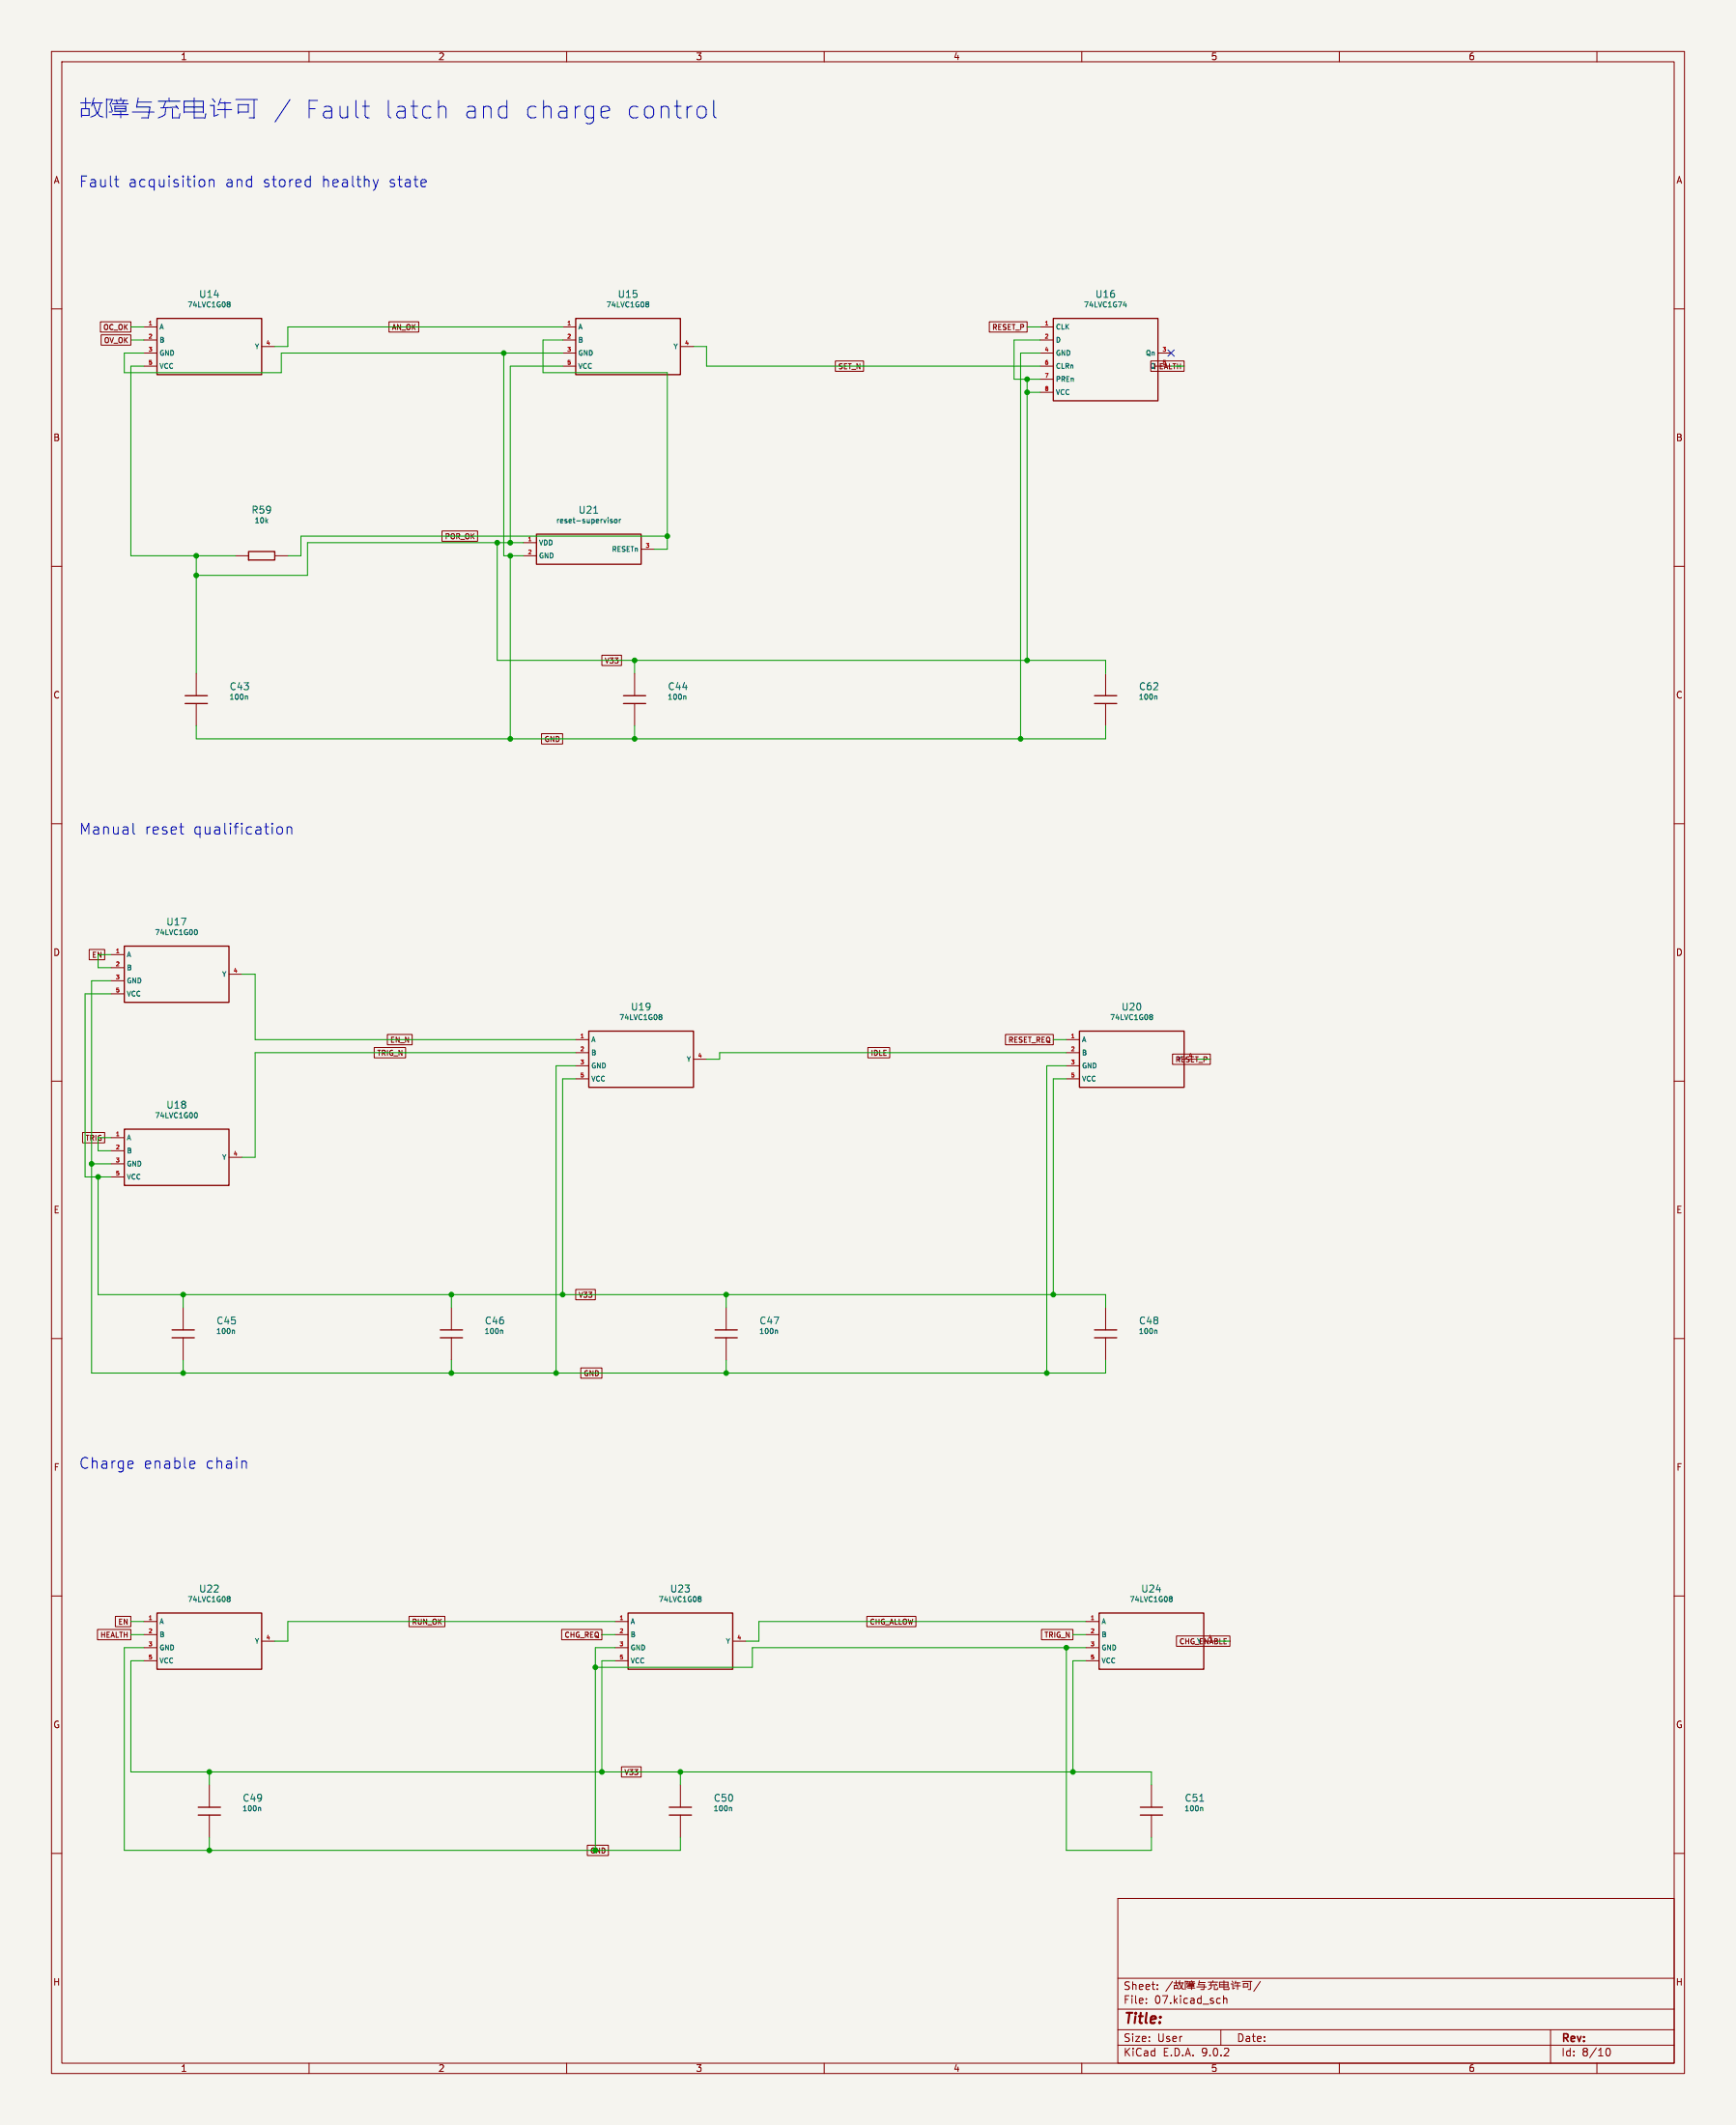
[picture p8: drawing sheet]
<svg xmlns="http://www.w3.org/2000/svg" width="337mm" height="413mm" viewBox="0 0 337 413" stroke-linecap="round" stroke-linejoin="round" font-family="sans-serif">
<path d="M0 0h337v412.7h-337z" fill="#f5f4ef" stroke="#f5f4ef" stroke-width=".19"/>
<g fill="none" stroke="#840000" stroke-width=".19">
<path d="M10 10h317v392.8h-317zM12 12h313v388.7h-313zM60 10v2M110 10v2M160 10v2M210 10v2M260 10v2M310 10v2M10 60h2M19.5 62.5h5.9v2h-5.9zM19.6 65h5.8v2h-5.8zM27.9 63.5h2.6"/>
<path d="M27.9 66h2.6M27.9 68.6h2.6M27.9 71.1h2.6M50.8 67.3h2.5M75.5 62.5h5.8v2h-5.8zM109.2 63.5h2.6M109.2 66h2.6M109.2 68.6h2.6M109.2 71.1h2.6M132.1 67.3h2.5M162.2 70.1h5.4v2h-5.4zM192.1 62.5h7.3v2h-7.3z"/>
<path d="M201.9 63.5h2.6M201.9 66h2.6M201.9 68.6h2.6M201.9 71.1h2.6M201.9 73.7h2.6M201.9 76.2h2.6M223.4 70.1h6.5v2h-6.5zM224.8 68.6h2.5M224.8 71.1h2.5M325 60h2M10 110h2M45.7 108h2.6"/>
<path d="M53.3 108h2.6M85.8 103.1h6.9v2h-6.9zM101.6 108h2.5M101.6 105.4h2.5M124.5 106.7h2.5M325 110h2M38.1 130.8v4.3M38.1 136.7v4.3M116.8 127.3h3.8v2h-3.8zM123.2 130.8v4.3M123.2 136.7v4.3M214.6 130.8v4.3"/>
<path d="M214.6 136.7v4.3M105.1 142.5h4.1v2h-4.1zM10 160h2M325 160h2M17.3 184.4h3v2h-3zM21.6 185.4h2.5M21.6 188h2.5M21.6 190.5h2.5M21.6 193h2.5M44.4 189.2h2.6M10 210h2M16 220h4.3v2h-4.3z"/>
<path d="M72.6 203.5h6.1v2h-6.1zM75.2 200.9h4.8v2h-4.8zM111.8 201.9h2.5M111.8 204.5h2.5M111.8 207h2.5M111.8 209.6h2.5M134.6 205.7h2.6M168.5 203.5h4.2v2h-4.2zM195.2 200.9h9.3v2h-9.3zM207 201.9h2.5M207 204.5h2.5M207 207h2.5"/>
<path d="M207 209.6h2.5M227.6 204.7h7.3v2h-7.3zM229.9 205.7h2.5M325 210h2M21.6 221h2.5M21.6 223.5h2.5M21.6 226.1h2.5M21.6 228.6h2.5M44.4 224.8h2.6M10 260h2M35.6 254v4.3M35.6 259.8v4.4"/>
<path d="M87.6 254v4.3M87.6 259.8v4.4M111.8 250.5h3.8v2h-3.8zM141 254v4.3M141 259.8v4.4M214.6 254v4.3M214.6 259.8v4.4M325 260h2M112.7 265.7h4.1v2h-4.1zM10 310h2M18.9 316.5h6.5v2h-6.5zM22.4 314h3v2h-3z"/>
<path d="M27.9 315h2.6M27.9 317.5h2.6M50.8 318.8h2.5M79.4 314h7v2h-7zM109 316.5h7.8v2h-7.8zM119.4 315h2.5M119.4 317.5h2.5M142.2 318.8h2.6M168.3 314h9.5v2h-9.5zM202.2 316.5h6.1v2h-6.1zM210.8 315h2.6M210.8 317.5h2.6"/>
<path d="M228.4 317.8h10.4v2h-10.4zM233.7 318.8h2.5M325 310h2M27.9 320h2.6M27.9 322.6h2.6M119.4 320h2.5M119.4 322.6h2.5M210.8 320h2.6M210.8 322.6h2.6M40.6 346.7v4.3M40.6 352.6v4.3M114 358.4h4.1v2h-4.1z"/>
<path d="M120.6 343.2h3.9v2h-3.9zM132.1 346.7v4.3M132.1 352.6v4.3M223.5 346.7v4.3M223.5 352.6v4.3M10 360h2M217 368.8h108v31.9h-108zM325 360h2M217 397.3h108M217 394.3h108M217 390.3h108M217 384.2h108"/>
<path d="M222.5 389v.1M222.5 388.2v.2M224.7 386.3v.1M224.7 385.5v.2M227.6 384.9l-1.3 1.9M227.9 385.2h.8M228 386.2h.6v-.5h-.6v.7M228.3 384.7v.9M229 384.7l-.2 .7M229.6 385.2l-.2 .7-.7 .5M229.7 385.2h-.7l.2 .7 .3 .4 .3 .1M230.1 384.8v1.6"/>
<path d="M230.1 384.9h.5l-.2 .4M230.3 385.9h.2M230.5 385.4l.1 .5M230.6 386.2h1.4M230.6 385.2h1.4M230.7 384.9h1.2M230.8 385.7h.9M230.8 385.4h.9v.5h-.9zM231 384.9v.3M231.3 384.7v.2M231.3 385.9v.5M231.6 384.9l-.1 .3"/>
<path d="M232.3 385.9h1.9M232.8 385.1h1.2M232.8 384.7l-.1 .8h1.1l-.1 .9h-.6M234.5 385h1.9M235.2 385l-.2 .6M235.2 385.7l-.1 .5-.6 .2M235.5 384.7v.3M235.7 385.7v.7h.6l.1-.3M236 385.4l.2 .3M236.1 385.5l-1.4 .1M236.7 385.9h1.7M236.7 385.5h1.7"/>
<path d="M236.7 386v-1h1.7v1M236.7 388.1l.2 .1M236.9 389.1h-.2M237 394.3v3M237.5 387.6v1.5M237.5 388.3l.2-.2 .4 .1 .1 .9M237.6 384.7v1.7h.9l.1-.3M239 385.4h.3v.9l.4-.1M239.2 384.8l.2 .3M239.6 385.7h1.2M239.8 385.2h.9M239.9 384.8l-.2 .6"/>
<path d="M240.2 385.1v1.3M241.2 384.9h1.8M241.4 385.9h.8v-.6h-.8v.8M242.7 384.9v1.5h-.4M244.7 384.9l-1.3 1.9M301 394.3v6.4M311.7 398.4l.2-.4 .2-.2a.8 .8 0 0 1 .5 .8 .8 .8 0 0 1-.5 .7l-.2-.1-.2-.4M60 400.7v2.1M110 400.7v2.1M160 400.7v2.1M210 400.7v2.1M260 400.7v2.1"/>
<path d="M310 400.7v2.1"/>
</g>
<g fill="none" stroke="#840000" stroke-width=".25">
<path d="M30.5 61.8h20.3v11h-20.3zM111.8 61.8h20.3v11h-20.3zM204.5 61.8h20.3v16.1h-20.3zM48.3 107.1h5v1.7h-5zM104.1 103.8h20.4v5.8h-20.4zM35.9 135.1h4.4M35.9 136.7h4.4M121 135.1h4.3M121 136.7h4.3M212.5 135.1h4.3M212.5 136.7h4.3M24.1 183.8h20.3v10.9h-20.3z"/>
<path d="M24.1 219.3h20.3v11h-20.3zM114.3 200.3h20.3v10.9h-20.3zM209.5 200.3h20.4v10.9h-20.4zM33.4 258.3h4.3M33.4 259.8h4.3M85.5 258.3h4.3M85.5 259.8h4.3M138.8 258.3h4.3M138.8 259.8h4.3M212.5 258.3h4.3M212.5 259.8h4.3M30.5 313.3h20.3v10.9h-20.3z"/>
<path d="M121.9 313.3h20.3v10.9h-20.3zM213.4 313.3h20.3v10.9h-20.3zM38.5 351h4.3M38.5 352.6h4.3M129.9 351h4.3M129.9 352.6h4.3M221.4 351h4.3M221.4 352.6h4.3"/>
</g>
<g fill="none" stroke="#006464" stroke-width=".19">
<path d="M44.3 58.6l.4 .2-.2 .3M44.3 59.1h.2M44.5 59.1l.2 .3-.4 .2M125.6 58.6l.3 .2-.1 .3M125.6 59.1h.2M125.8 59.1l.1 .3-.3 .2M218.1 59.3h.6M218.6 59v.6M115.3 99.7h.7M118.8 100.9h-.2l-.1 .1v.2l.3 .1v.2h-.3M119.3 101l.2-.1 .3 .1-.1 .5h-.4zM120.2 100.9v.6"/>
<path d="M120.5 100.9l-.3 .2M47.8 135.2l.3 .1v.5M132.9 135.2l.3 .1v.5M224.3 135.2l.3 .1v.5M38 180.6a.53 .53 0 0 1 .3 .5 .53 .53 0 0 1-.3 .5M128.1 197.1l.4 .2-.2 .2M128.1 197.5h.2M128.3 197.5l.2 .4-.4 .2M223.4 197.1l.3 .2-.2 .2M223.4 197.5h.1M223.5 197.5l.2 .4-.3 .2M38 216.1a.53 .53 0 0 1 .3 .5 .53 .53 0 0 1-.3 .5"/>
<path d="M45.2 258.4l.3 .1v.5M97.3 258.4l.3 .1v.5M150.6 258.4l.3 .1v.5M224.3 258.4l.3 .1v.5M44.3 310.1l.4 .2-.2 .2M44.3 310.5h.2M44.5 310.5l.2 .4-.4 .2M135.7 310.1l.4 .2-.2 .2M135.7 310.5h.2M135.9 310.5l.2 .4-.4 .2M227.2 310.1l.3 .2-.1 .2M227.2 310.5h.2"/>
<path d="M227.4 310.5l.1 .4-.3 .2M50.3 351.1l.3 .1v.5M141.8 351.1l.2 .1v.5M232.9 349.9h.8M233.2 351.1l.3 .1v.5"/>
</g>
<g fill="none" stroke="#009600" stroke-width=".19">
<path d="M25.4 63.5h2.5M25.4 66h2.5M27.9 71.1h-2.5v36.9h20.3M27.9 68.6h-3.8v3.8h30.5v-3.8h54.6M97.8 68.6v39.4h3.8M109.2 63.5h-53.3v3.8h-2.6M109.2 66h-3.8v6.4h24.1v34.3h-2.5M109.2 71.1h-10.1v34.3M134.6 67.3h2.6v3.8h64.7M199.4 63.5h2.5M199.4 73.7v54.6M199.4 76.2h2.5"/>
<path d="M201.9 68.6h-3.8v74.9M201.9 66h-5.1v7.7h5.1M227.3 71.1h2.6M38.1 108v22.8M96.5 105.4v22.9h118.1v2.5M99.1 108v35.5M101.6 105.4h-41.9v6.4h-21.6M129.5 104.1h-71.1v3.9h-2.5M123.2 128.3v2.5M38.1 141v2.5h176.5v-2.5M123.2 141v2.5M21.6 190.5h-3.8v76.2h196.8v-2.5"/>
<path d="M21.6 185.4h-2.6v2.6h2.6M21.6 193h-5.1v35.6h5.1M47 189.2h2.5v12.7h62.3M111.8 209.6h-2.6v41.9M111.8 204.5h-62.3v20.3h-2.5M111.8 207h-3.9v59.7M204.5 201.9h2.5M207 209.6h-2.5v41.9M207 204.5h-67.3v1.2h-2.5M207 207h-3.8v59.7M232.4 205.7h2.5M17.8 226.1h3.8"/>
<path d="M19 228.6v22.9h195.6v2.5M21.6 221h-2.6v2.5h2.6M35.6 251.5v2.5M87.6 251.5v2.5M141 251.5v2.5M35.6 264.2v2.5M87.6 264.2v2.5M141 264.2v2.5M25.4 317.5h2.5M25.4 315h2.5M116.8 317.5h2.6M119.4 315h-63.5v3.8h-2.6"/>
<path d="M208.3 317.5h2.5M210.8 315h-63.5v3.8h-2.5M236.2 318.8h2.6M27.9 322.6h-2.5v21.6h198.1v2.5M27.9 320h-3.8v39.4h108v-2.5M119.4 320h-3.8v39.4M119.4 322.6h-2.6v21.6M207 320v39.4h16.5v-2.5M210.8 320h-64.8v3.9h-30.4M210.8 322.6h-2.5v21.6M40.6 344.2v2.5M40.6 356.9v2.5"/>
<path d="M132.1 344.2v2.5"/>
</g>
<path d="M226.7 68l1.2 1.2M227.9 68l-1.2 1.2" fill="none" stroke="#000084" stroke-width=".19"/>
<g fill="none" stroke="#0000c2" stroke-width=".19">
<path d="M15.7 20h1.9M16.6 19v2M18.3 19l-.5 1.6M19.5 20l-.4 1.8-.7 .6-.8 .3M19.9 20h-1.8l.6 1.8 .7 .8 .6 .1M20.7 19.2v3.7M20.7 19.3h1.1l-.5 1M22.1 19.5h2.6M22.6 19.5l.2 .7M23.4 19v.5M24.1 19.5l-.3 .7M26.8 19.8h2.6"/>
<path d="M26.8 19l-.3 1.8h2.6l-.3 2.1h-1.3M30.7 19.7h4.2M32.2 19.7l-.5 1.3M32.8 19v.7M37.7 19v3.9h2.1l.1-.8M41.2 19.2l.5 .6M42.7 20h2.1M42.9 19.2l-.5 1.3M43.7 19.8v3.1M45.8 19.3h4.2M49.3 19.3v3.6h-.9M56.3 19.3l-2.9 4.4"/>
<path d="M61.6 19.5h-1.6v3.4M69.1 19.5v2.9l.2 .3 .3 .2M70.9 19.5v2.9l.1 .3 .7 .2M98.4 19.5v3.4M138.5 19.5v2.9l.2 .3 .3 .2M15.8 22.4h1.5v-1.3h-1.5v1.6M21.2 21.8h.5M21.5 20.5l.3 1.1M21.8 22.3h3.1M21.8 20.2h3.1M22.2 34.9h.8M22.3 21.1h2.1"/>
<path d="M22.3 20.6h2.1v1h-2.1zM22.6 36.2l.4 .1M23.4 21.6v1.3M25.7 21.8h4.2M32.2 21.1l-.2 1.2-1.3 .6M33.5 21.1v1.8h1.3l.1-.8M34.1 20.5l.5 .6M34.3 20.8l-3.1 .2M35.7 21.8h3.8M35.7 20.8h3.8M35.7 21.9v-2.2h3.8v2.2M39.3 34.9l.4 .4v.6l-.4 .4"/>
<path d="M40.6 35.1a.52 .52 0 0 1 .9 .1v1.1M40.6 34.9v1.4M40.8 20.5h.8v2.1l.8-.3M42.2 21.3h2.8M46.3 21.8h1.9v-1.5h-1.9v1.8M59.6 34.9l.6 .1M60 21.1h1.2M60.2 36.2l-.6 .1M60.2 34.2v2.1M62.9 20.8l.4-.2h.6l.3 .2 .2 .3v1.8M64.4 21.4l-.3 .2h-.8a.67 .67 0 0 0-.5 .7 .67 .67 0 0 0 .5 .6h.8l.3-.2M66 20.6v1.8l.2 .3a.92 .92 0 0 0 1.3-.1"/>
<path d="M67.5 20.6v2.3M70.4 20.6h1.3M72.4 34.9l.5 1.4M72.9 36.3l-.2 .5M73.4 34.9l-.5 1.4M82.6 35l.1 .4-1 .2M85.1 21a.84 .84 0 0 1 1.5 .1v1.8M98.1 20.6l.3 .2M98.4 22.7l-.3 .2M116.7 21.8l1.6-.4-.2-.6-.3-.2h-.6l-.3 .2-.2 .3v1.3l.2 .3 .3 .2h.6l.3-.2M135.6 20.8a.92 .92 0 0 1 1.5 .5v1a.92 .92 0 0 1-1.5 .4M25.8 159.9v1.8l.3 .3"/>
<path d="M34.8 160.6h.8M35.4 162h.2M53.8 160.8a.57 .57 0 0 1 .6-.2 .57 .57 0 0 1 .4 .4v.6a.57 .57 0 0 1-.5 .4 .57 .57 0 0 1-.6-.4zM55.7 160.8a.52 .52 0 0 1 .9 .1v1.1M55.7 160.6v1.4M25.5 283.8l.2 .1 .1 .4-1 .2M25.7 285.1l-.2 .1M37.1 283.8l.6 .1 .1 .4-1 .2M37.7 285.1l-.6 .1M47.5 283.8l.3 .3v1.1"/>
</g>
<g fill="#009600" stroke="#009600" stroke-width=".19">
<circle cx="17.8" cy="226.1" r=".46"/>
<circle cx="19" cy="228.6" r=".46"/>
<circle cx="204.5" cy="251.5" r=".46"/>
<circle cx="198.1" cy="143.5" r=".46"/>
<circle cx="203.2" cy="266.7" r=".46"/>
<circle cx="199.4" cy="73.7" r=".46"/>
<circle cx="99.1" cy="143.5" r=".46"/>
<circle cx="129.5" cy="104.1" r=".46"/>
<circle cx="99.1" cy="108" r=".46"/>
<circle cx="99.1" cy="105.4" r=".46"/>
<circle cx="123.2" cy="143.5" r=".46"/>
<circle cx="199.4" cy="76.2" r=".46"/>
<circle cx="199.4" cy="128.3" r=".46"/>
<circle cx="123.2" cy="128.3" r=".46"/>
<circle cx="96.5" cy="105.4" r=".46"/>
<circle cx="38.1" cy="111.8" r=".46"/>
<circle cx="38.1" cy="108" r=".46"/>
<circle cx="97.8" cy="68.6" r=".46"/>
<circle cx="207" cy="320" r=".46"/>
<circle cx="132.1" cy="344.2" r=".46"/>
<circle cx="208.3" cy="344.2" r=".46"/>
<circle cx="107.9" cy="266.7" r=".46"/>
<circle cx="87.6" cy="266.7" r=".46"/>
<circle cx="87.6" cy="251.5" r=".46"/>
<circle cx="35.6" cy="266.7" r=".46"/>
<circle cx="35.6" cy="251.5" r=".46"/>
<circle cx="141" cy="266.7" r=".46"/>
<circle cx="109.2" cy="251.5" r=".46"/>
<circle cx="141" cy="251.5" r=".46"/>
<circle cx="40.6" cy="344.2" r=".46"/>
<circle cx="40.6" cy="359.4" r=".46"/>
<circle cx="115.6" cy="323.9" r=".46"/>
<circle cx="116.8" cy="344.2" r=".46"/>
</g>
<g font-size="4.7" fill="#0000c2">
<text x="73.8" y="23.3">latch</text>
<text x="89" y="23.3">and</text>
<text x="100.6" y="23.3">charge</text>
<text x="120.1" y="23.3">control</text>
</g>
<g font-size="2.9" fill="#0000c2">
<text x="15.2" y="36.6">Fault</text>
<text x="24.8" y="36.6">acquisition</text>
<text x="43.6" y="36.6">and</text>
<text x="51" y="36.6">stored</text>
<text x="62.4" y="36.6">healthy</text>
<text x="75.4" y="36.6">state</text>
<text x="15.2" y="162.3">Manual</text>
<text x="28" y="162.3">reset</text>
<text x="37.4" y="162.3">qualification</text>
<text x="15.2" y="285.5">Charge</text>
<text x="27.8" y="285.5">enable</text>
<text x="39.8" y="285.5">chain</text>
</g>
<text font-size="2.8" fill="#840000" x="218" y="393.7">Title:</text>
<g font-size="2.1" fill="#840000">
<text x="218" y="389.4">File:</text>
<text x="218" y="386.7">Sheet:</text>
<text x="224.1" y="389.4">07.kicad_sch</text>
<text x="218" y="399.6">KiCad</text>
<text x="218" y="396.8">Size:</text>
<text x="224.7" y="396.8">User</text>
<text x="225.7" y="399.6">E.D.A.</text>
<text x="233.3" y="399.6">9.0.2</text>
<text x="240" y="396.8">Date:</text>
<text x="303" y="397.1">Rev:</text>
<text x="303" y="399.6">Id:</text>
<text x="307.1" y="399.6">8/10</text>
</g>
<g font-size="1.9" fill="#006464">
<text x="38.6" y="58.1">U14</text>
<text x="119.8" y="58.1">U15</text>
<text x="212.5" y="58.1">U16</text>
<text x="48.7" y="100">R59</text>
<text x="112.2" y="100">U21</text>
<text x="44.5" y="134.3">C43</text>
<text x="129.6" y="134.3">C44</text>
<text x="221" y="134.3">C62</text>
<text x="32.2" y="180">U17</text>
<text x="122.4" y="196.5">U19</text>
<text x="217.6" y="196.5">U20</text>
<text x="32.2" y="215.5">U18</text>
<text x="41.9" y="257.4">C45</text>
<text x="94" y="257.4">C46</text>
<text x="147.3" y="257.4">C47</text>
<text x="221" y="257.4">C48</text>
<text x="38.6" y="309.5">U22</text>
<text x="130" y="309.5">U23</text>
<text x="221.4" y="309.5">U24</text>
<text x="47" y="350.2">C49</text>
<text x="138.5" y="350.2">C50</text>
<text x="229.9" y="350.2">C51</text>
</g>
<g font-size="1.8" fill="#840000">
<text x="35" y="11.9">1</text>
<text x="85" y="11.9">2</text>
<text x="135" y="11.9">3</text>
<text x="185" y="11.9">4</text>
<text x="235" y="11.9">5</text>
<text x="285" y="11.9">6</text>
<text x="10.3" y="35.9">A</text>
<text x="325.3" y="35.9">A</text>
<text x="10.3" y="85.9">B</text>
<text x="325.3" y="85.9">B</text>
<text x="10.3" y="135.9">C</text>
<text x="325.3" y="135.9">C</text>
<text x="10.3" y="185.9">D</text>
<text x="325.3" y="185.9">D</text>
<text x="10.3" y="235.9">E</text>
<text x="325.3" y="235.9">E</text>
<text x="10.3" y="285.9">F</text>
<text x="325.3" y="285.9">F</text>
<text x="10.3" y="335.9">G</text>
<text x="325.3" y="335.9">G</text>
<text x="10.2" y="385.9">H</text>
<text x="325.2" y="385.9">H</text>
<text x="35" y="402.6">1</text>
<text x="85" y="402.6">2</text>
<text x="135" y="402.6">3</text>
<text x="185" y="402.6">4</text>
<text x="235" y="402.6">5</text>
<text x="285" y="402.6">6</text>
</g>
<g font-size="1.4" fill="#006464">
<text x="36.3" y="59.9">74LVC1G08</text>
<text x="117.6" y="59.9">74LVC1G08</text>
<text x="210.3" y="59.9">74LVC1G74</text>
<text x="49.3" y="101.8">10k</text>
<text x="107.9" y="101.8">reset-supervisor</text>
<text x="44.4" y="136.1">100n</text>
<text x="129.5" y="136.1">100n</text>
<text x="220.9" y="136.1">100n</text>
<text x="29.9" y="181.8">74LVC1G00</text>
<text x="120.1" y="198.3">74LVC1G08</text>
<text x="215.4" y="198.3">74LVC1G08</text>
<text x="29.9" y="217.4">74LVC1G00</text>
<text x="41.9" y="259.3">100n</text>
<text x="93.9" y="259.3">100n</text>
<text x="147.3" y="259.3">100n</text>
<text x="220.9" y="259.3">100n</text>
<text x="36.3" y="311.4">74LVC1G08</text>
<text x="127.7" y="311.4">74LVC1G08</text>
<text x="219.2" y="311.4">74LVC1G08</text>
<text x="46.9" y="352">100n</text>
<text x="138.4" y="352">100n</text>
<text x="229.8" y="352">100n</text>
</g>
<g font-size="1.4" fill="#840000">
<text x="19.9" y="64.3">OC_OK</text>
<text x="75.9" y="64.3">AN_OK</text>
<text x="192.5" y="64.3">RESET_P</text>
<text x="20.1" y="66.8">OV_OK</text>
<text x="162.6" y="71.9">SET_N</text>
<text x="86.2" y="104.9">POR_OK</text>
<text x="117.3" y="129.1">V33</text>
<text x="105.5" y="144.3">GND</text>
<text x="17.7" y="186.2">EN</text>
<text x="75.6" y="202.7">EN_N</text>
<text x="195.6" y="202.7">RESET_REQ</text>
<text x="73.1" y="205.3">TRIG_N</text>
<text x="168.9" y="205.3">IDLE</text>
<text x="228" y="206.5">RESET_P</text>
<text x="16.4" y="221.8">TRIG</text>
<text x="112.2" y="252.3">V33</text>
<text x="113.2" y="267.5">GND</text>
<text x="22.8" y="315.8">EN</text>
<text x="79.8" y="315.8">RUN_OK</text>
<text x="168.7" y="315.8">CHG_ALLOW</text>
<text x="19.3" y="318.3">HEALTH</text>
<text x="109.4" y="318.3">CHG_REQ</text>
<text x="202.6" y="318.3">TRIG_N</text>
<text x="228.8" y="319.6">CHG_ENABLE</text>
<text x="121.1" y="345">V33</text>
</g>
<text font-size="1.4" fill="#009600" x="114.4" y="360.2">GND</text>
<g font-size="1.3" fill="#006464">
<text x="30.9" y="64.2">A</text>
<text x="112.2" y="64.2">A</text>
<text x="204.9" y="64.2">CLK</text>
<text x="30.9" y="66.7">B</text>
<text x="30.9" y="69.3">GND</text>
<text x="30.9" y="71.8">VCC</text>
<text x="49.3" y="68">Y</text>
<text x="112.2" y="66.7">B</text>
<text x="112.2" y="69.3">GND</text>
<text x="112.2" y="71.8">VCC</text>
<text x="130.6" y="68">Y</text>
<text x="204.9" y="66.7">D</text>
<text x="204.9" y="69.3">GND</text>
<text x="204.9" y="71.8">CLRn</text>
<text x="222.3" y="69.3">Qn</text>
<text x="204.9" y="74.4">PREn</text>
<text x="204.9" y="76.9">VCC</text>
<text x="104.5" y="106.1">VDD</text>
<text x="118.6" y="107.4">RESETn</text>
<text x="104.5" y="108.7">GND</text>
<text x="24.5" y="186.1">A</text>
<text x="24.5" y="188.7">B</text>
<text x="24.5" y="191.2">GND</text>
<text x="43" y="189.9">Y</text>
<text x="24.5" y="193.7">VCC</text>
<text x="114.7" y="202.6">A</text>
<text x="209.9" y="202.6">A</text>
<text x="114.7" y="205.2">B</text>
<text x="114.7" y="207.7">GND</text>
<text x="133.1" y="206.4">Y</text>
<text x="209.9" y="205.2">B</text>
<text x="209.9" y="207.7">GND</text>
<text x="114.7" y="210.3">VCC</text>
<text x="209.9" y="210.3">VCC</text>
<text x="24.5" y="221.7">A</text>
<text x="24.5" y="224.2">B</text>
<text x="24.5" y="226.8">GND</text>
<text x="43" y="225.5">Y</text>
<text x="24.5" y="229.3">VCC</text>
<text x="30.9" y="315.7">A</text>
<text x="122.3" y="315.7">A</text>
<text x="213.8" y="315.7">A</text>
<text x="30.9" y="318.2">B</text>
<text x="30.9" y="320.7">GND</text>
<text x="30.9" y="323.3">VCC</text>
<text x="49.3" y="319.5">Y</text>
<text x="122.3" y="318.2">B</text>
<text x="122.3" y="320.7">GND</text>
<text x="122.3" y="323.3">VCC</text>
<text x="140.8" y="319.5">Y</text>
<text x="213.8" y="318.2">B</text>
<text x="213.8" y="320.7">GND</text>
<text x="213.8" y="323.3">VCC</text>
</g>
<g font-size="1.3" fill="#840000">
<text x="223.1" y="71.8">QHEALTH</text>
<text x="228.4" y="206.4">Y</text>
<text x="232.2" y="319.5">Y</text>
</g>
<g font-size="1.1" fill="#a90000">
<text x="28.7" y="63.2">1</text>
<text x="28.7" y="65.8">2</text>
<text x="110" y="63.2">1</text>
<text x="110" y="65.8">2</text>
<text x="202.7" y="63.2">1</text>
<text x="202.7" y="65.8">2</text>
<text x="28.7" y="68.3">3</text>
<text x="28.7" y="70.9">5</text>
<text x="51.6" y="67.1">4</text>
<text x="110" y="68.3">3</text>
<text x="110" y="70.9">5</text>
<text x="132.8" y="67.1">4</text>
<text x="202.7" y="68.3">4</text>
<text x="202.7" y="70.9">6</text>
<text x="225.5" y="68.3">3</text>
<text x="202.7" y="73.4">7</text>
<text x="202.7" y="75.9">8</text>
<text x="102.4" y="105.2">1</text>
<text x="102.4" y="107.7">2</text>
<text x="125.2" y="106.4">3</text>
<text x="22.3" y="185.2">1</text>
<text x="22.3" y="187.7">2</text>
<text x="22.3" y="190.2">3</text>
<text x="45.2" y="189">4</text>
<text x="22.3" y="192.8">5</text>
<text x="112.5" y="201.7">1</text>
<text x="207.8" y="201.7">1</text>
<text x="112.5" y="204.2">2</text>
<text x="112.5" y="206.8">3</text>
<text x="112.5" y="209.3">5</text>
<text x="135.4" y="205.5">4</text>
<text x="207.8" y="204.2">2</text>
<text x="207.8" y="206.8">3</text>
<text x="207.8" y="209.3">5</text>
<text x="22.3" y="220.7">1</text>
<text x="22.3" y="223.3">2</text>
<text x="22.3" y="225.8">3</text>
<text x="45.2" y="224.5">4</text>
<text x="22.3" y="228.3">5</text>
<text x="28.7" y="314.7">1</text>
<text x="28.7" y="317.2">2</text>
<text x="120.1" y="314.7">1</text>
<text x="120.1" y="317.2">2</text>
<text x="211.6" y="314.7">1</text>
<text x="211.6" y="317.2">2</text>
<text x="28.7" y="319.8">3</text>
<text x="28.7" y="322.3">5</text>
<text x="51.6" y="318.5">4</text>
<text x="120.1" y="319.8">3</text>
<text x="120.1" y="322.3">5</text>
<text x="143" y="318.5">4</text>
<text x="211.6" y="319.8">3</text>
<text x="211.6" y="322.3">5</text>
<text x="234.4" y="318.5">4</text>
</g>
<g font-size="1.1" fill="#840000">
<text x="225.5" y="70.9">5</text>
<text x="230.6" y="205.5">4</text>
</g>
</svg>
